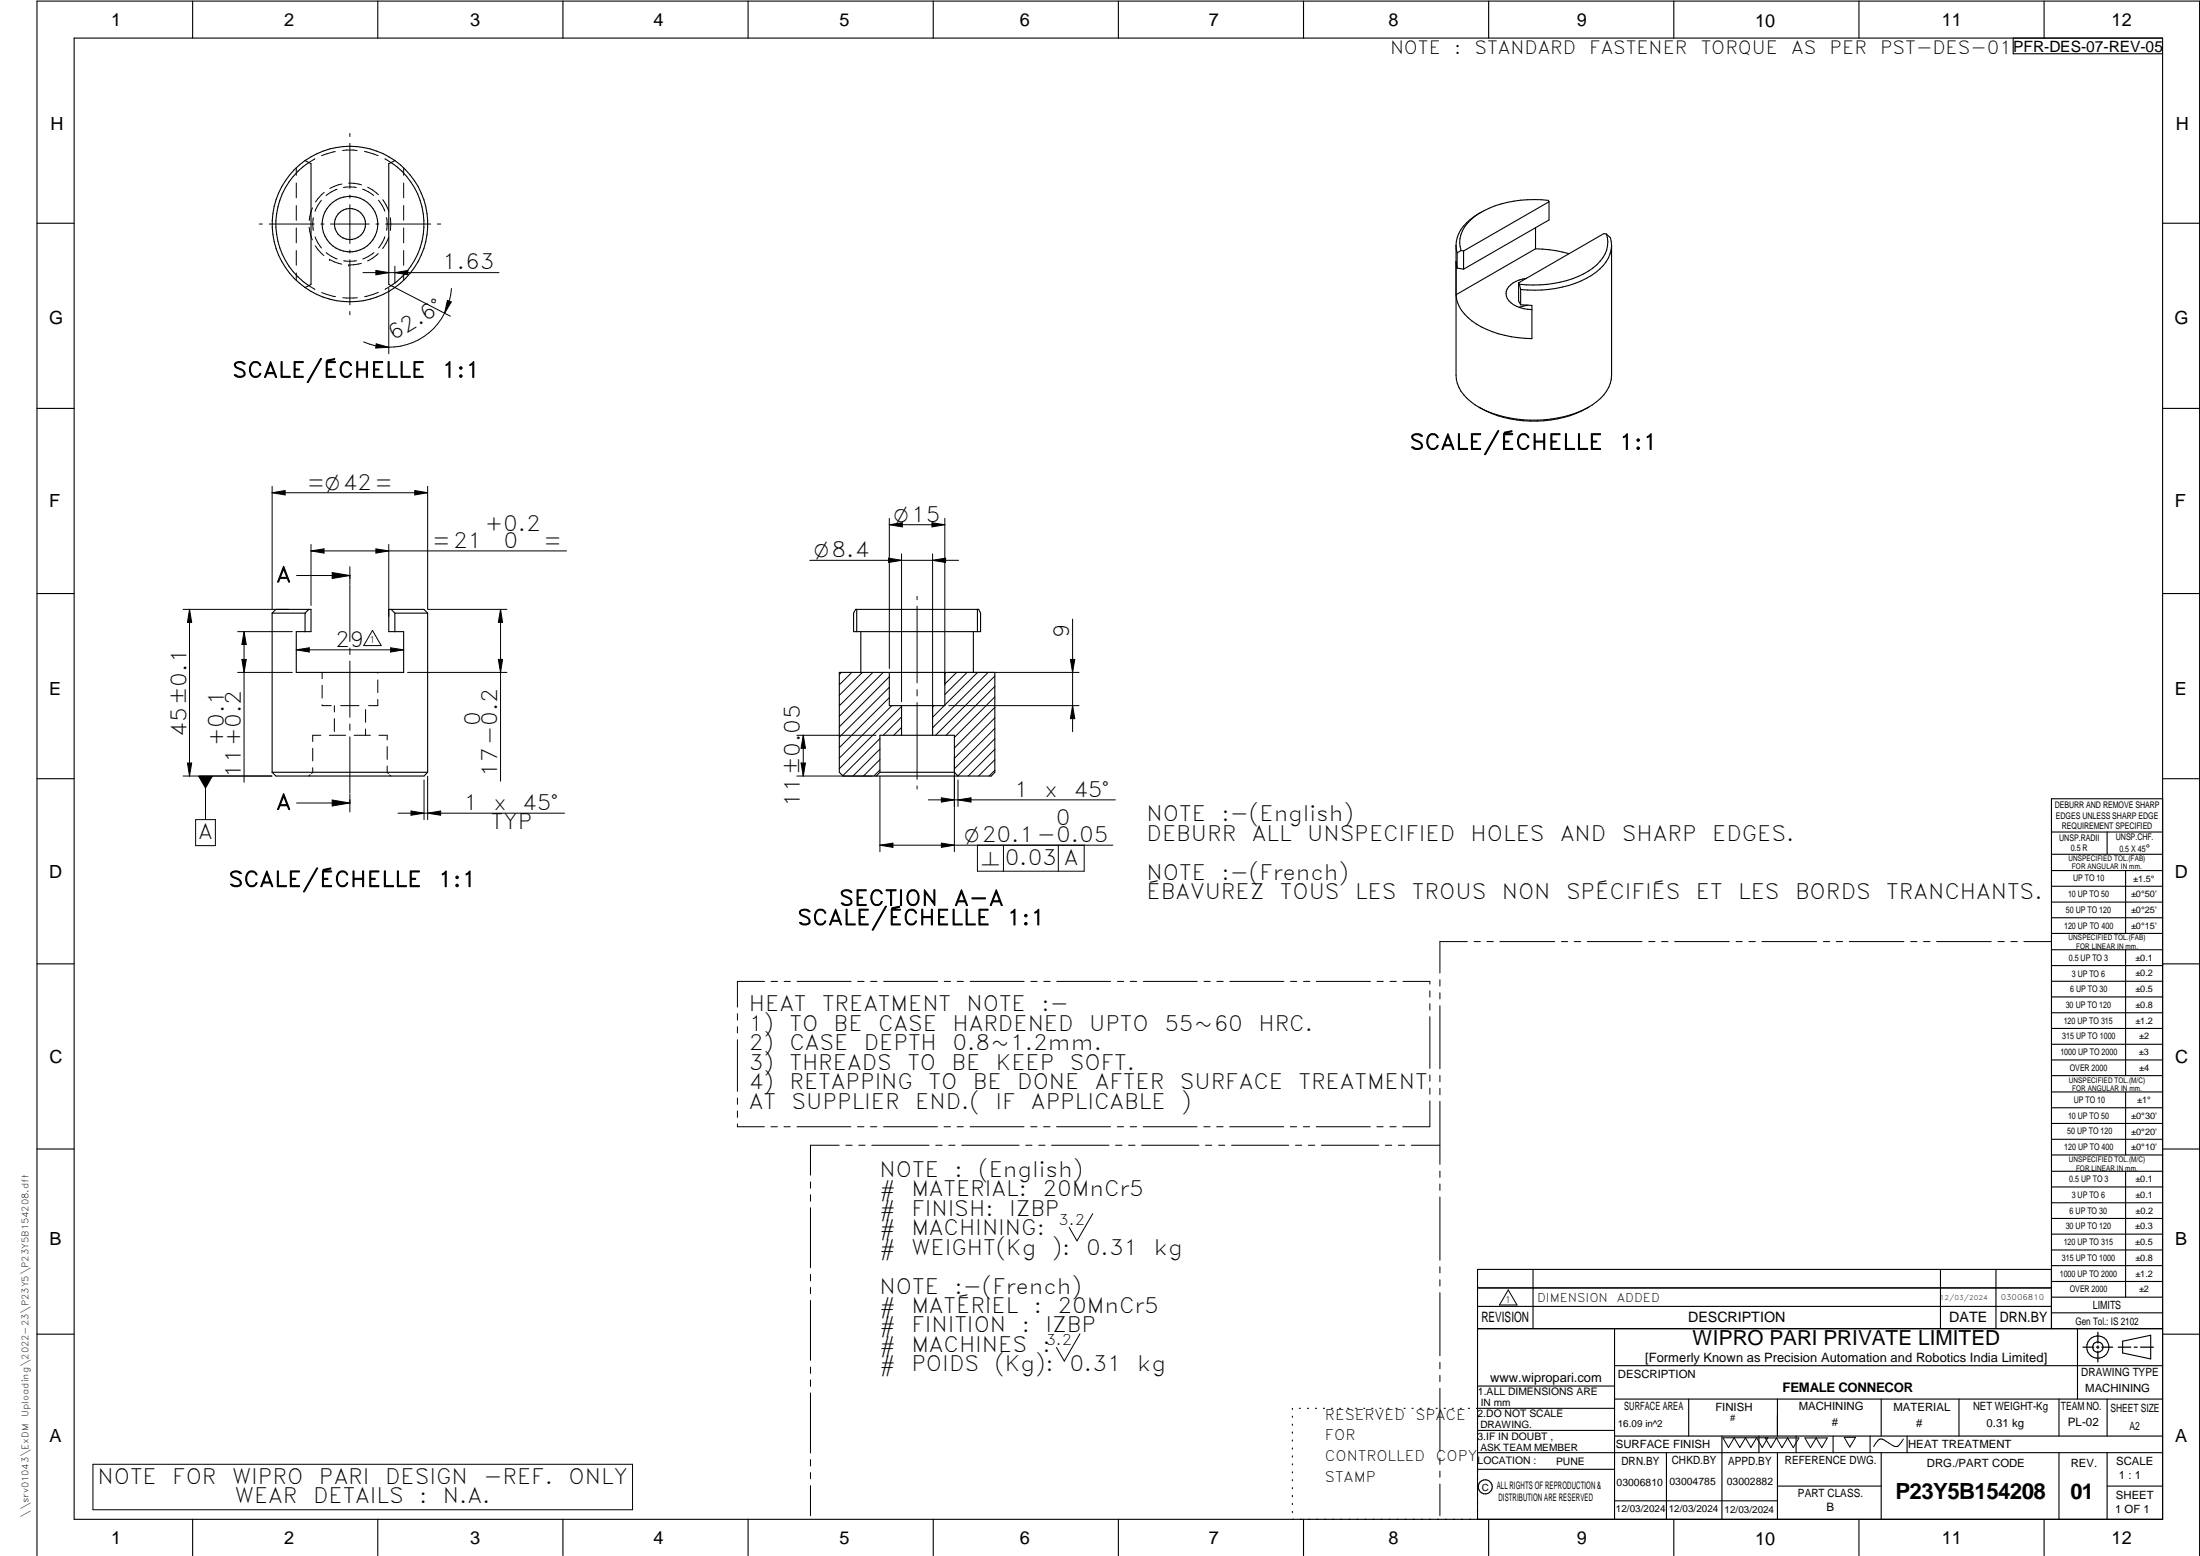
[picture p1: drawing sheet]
<svg xmlns="http://www.w3.org/2000/svg" width="594mm" height="420mm" viewBox="0 0 594 420" stroke-linecap="round" stroke-linejoin="round" font-family="sans-serif">
<g fill="none" stroke="#000" stroke-width=".3">
<path d="M20 10.3h564v400h-564zM52 .3v10M102 .3v10M152 .3v10M202 .3v10M252 .3v10M302 .3v10M352 .3v10M402 .3v10M452 .3v10M502 .3v10M543.6 10.3v4.2h40.4"/>
<path d="M552 .3v10M82.4 43.3l1 .6M82.4 43.3a21 21 0 0 0 0 34.3M83.4 43.9l.6 .3v32.6l-.6 .3M83.4 43.9a19.9 19.9 0 0 0 0 33.2M105.6 43.9l-.6 .3v32.6l.6 .3M105.6 43.9a20 20 0 0 1 0 33.2M106.6 43.3a21 21 0 0 0-24.2 0M106.6 43.3a21 21 0 0 1 0 34.3M106.6 43.3l-1 .6M400 57.3a12 12 0 0 0-6.7 7.9l-.1 1M418.3 54.5l-.2-.4a29.2 29.2 0 0 0-19.9 4.4 8.4 8.4 0 0 0-3.7 9.1"/>
<path d="M418.3 54.5l-23.1 13.3M418.3 54.5v4.9l-23.1 13.3M10 60.3h10M83.4 77.1l-1 .5M105.6 77.1l1 .5M106.6 77.6a21 21 0 0 1-24.2 0M393.2 66.3v35a9.9 9.9 0 0 0 5.1 8 32.7 32.7 0 0 0 29 1.5 12.5 12.5 0 0 0 7.8-8.4l.1-36.1M393.2 70.6l.3 1.8M393.2 66.2l.3 2.1M393.5 72.4l1.7 .3M393.5 68.3v4.1M394.5 67.6l.7 .2"/>
<path d="M394.5 67.6l-1 .7M395.2 67.8v4.9M410.1 76.4l.2 .4M410.1 76.4v4.9l.5 1M410.3 76.8l.3 1.4M410.6 78.2v4.1M412.2 75.1a6.1 6.1 0 0 0-5.5 3.6 3.7 3.7 0 0 0 2.8 4 10.7 10.7 0 0 0 4.2 .9M414.6 67.2l5.6 .5 3.5 .8M414.6 61.5v5.7M414.6 67.2l-21.4 12.4a10.2 10.2 0 0 0 5.5 7.9 28.7 28.7 0 0 0 15 3.9v-8.9l-3.1-.2M433.8 63.2a7.6 7.6 0 0 1-2.6 8.3 26.9 26.9 0 0 1-19 5.4l-1.9-.1M433.8 63.2l1.1 1a8.7 8.7 0 0 1-4 9.4 30.2 30.2 0 0 1-20.3 4.6"/>
<path d="M433.8 63.2l-.7-.1-23 13.3M584 60.3h10M412.6 82.4l-2.4 .6M10 110.3h10M429 109.9a31.1 31.1 0 0 1-29.7 0M584 110.3h10M10 160.3h10M73.5 165.6v42.9M73.5 165.6h8.9M73.5 165.6l1-1.1h9.5v6.1h-4v11h29v-11h-4v-6.1h9.5l1 1.1M82.4 165.6v5M83.4 164.5l-1 1.1"/>
<path d="M105.6 164.5l1 1.1M106.6 165.6h8.9M106.6 165.6v5M115.5 165.6v42.9M231 164.5h33.3l.5 1.1v5h-34.3v-5zM231.3 164.5v6.1M232.4 170.6v11M262.8 170.6v11M263.9 164.5v6.1M584 160.3h10M226.6 181.6h42v26.9l-.9 1h-40l-1.1-1zM243.5 190.5v8"/>
<path d="M251.8 190.5v8M255.1 181.6v8.9h-14.9v-8.9M10 210.3h10M73.5 208.5h42M73.5 208.5l1 1h40l1-1M237.6 208.5h20.1M237.6 208.5l-1 1M257.7 208.5v-10h-20.1v10M257.7 208.5l1 1M584 215.7h-30v143.1M584 210.3h10M554 224.7h30"/>
<path d="M554 230.7h30M554 235.1h30M554 239.3h30M569 224.7v6M574 235.1v17M554 243.6h30M554 247.8h30M554 252.1h30M554 256.5h30M574 256.5v33.9M10 260.3h10M554 260.7h30"/>
<path d="M554 265h30M554 269.2h30M554 273.5h30M554 277.7h30M584 260.3h10M554 282h30M554 286.2h30M554 290.4h30M554 294.9h30M554 299.1h30M574 294.9v17M10 310.3h10"/>
<path d="M554 303.4h30M554 307.6h30M554 311.9h30M554 316.3h30M574 316.3v34M584 310.3h10M554 320.5h30M554 324.8h30M554 329h30M554 333.2h30M554 337.5h30M399 358.8h185"/>
<path d="M399 352.8h155M399 347.8h155M414 342.8v16M436 358.8v51.5M524 342.8v16M539 342.8v16M554 341.8h30M554 346h30M554 350.3h30M554 354.5h30M554 342.8h-155v67.5M561 358.8v19"/>
<path d="M10 360.3h10M399 374.3h37M436 368.8h148M436 377.8h148M456 377.8v10M480 377.8v10M508 377.8v10M529 377.8v10M556 377.8v10M569 377.8v10M573.2 362.2l7.6-1.6v6.3l-7.6-1.6zM584 360.3h10"/>
<path d="M349 380.3v.3M349 382.4v.3M349 384.6v.3M349 386.7v.3M349 388.8v.3M349 391v.3M349 393.1v.3M349 395.3v.3M349 397.4v.3M349 399.5v.3M350.9 380.3h.2M353.1 380.3h.2"/>
<path d="M355.2 380.3h.3M357.4 380.3h.3M359.6 380.3h.3M361.7 380.3h.3M363.9 380.3h.3M366.1 380.3h.3M368.3 380.3h.2M370.4 380.3h.3M372.6 380.3h.3M374.8 380.3h.3M376.9 380.3h.4M379.1 380.3h.3"/>
<path d="M381.3 380.3h.3M383.4 380.3h.4M385.6 380.3h.3M387.8 380.3h.3M390 380.3h.3M392.2 380.3h.3M394.3 380.3h.3M396.5 380.3h.3M398.7 380.3h37.3M399 386.2h37M399 396.7h37M436 387.8h148"/>
<path d="M450 392.3v18M465 387.8v22.5M475 387.8v4.5M480 392.3v18M485 387.8v4.5M495 387.8v4.5M505 387.8v4.5M508 392.3v18M515 387.8v4.5M556 392.3v18M569 392.3v18M584 392.3h-185"/>
<path d="M52 410.3v9.7M102 410.3v9.7M152 410.3v9.7M202 410.3v9.7M252 410.3v9.7M302 410.3v9.7M349 401.7v.3M349 403.8v.4M349 406v.3M349 408.1v.3M352 410.3v9.7M402 410.3v9.7"/>
<path d="M436 405.3h44M452 410.3v9.7M480 401.3h28M502 410.3v9.7M552 410.3v9.7M569 401.3h15M10 420v-419.7h584v419.7"/>
<circle cx="94.5" cy="60.5" r="7.5"/>
<circle cx="94.5" cy="60.5" r="4.2"/>
<circle cx="566.5" cy="363.8" r="2.99"/>
<circle cx="566.5" cy="363.7" r="1.41"/>
<circle cx="401.1" cy="401.5" r="1.9"/>
</g>
<path d="M566.5 359.7v3M562.5 363.8h2.9M566.1 363.8h.7M566.5 363.4v.7M566.5 364.9v2.8M567.6 363.8h2.9M572 363.8h3.4M576.3 363.8h.8M578 363.8h3.5" fill="none" stroke="#000" stroke-width=".34"/>
<g fill="none" stroke="#000" stroke-width=".27">
<path d="M94.5 36v.9M94.5 38.7v12.2M80 45.3v2M80 49.4v4M80 55.5v4M84.4 56.1l-.9 3.4M84.6 58.8l-.2 1.7 .2 1.7M85 42.9l-1.6 1M86.8 54.1l-1 1.4-.7 1.6M87.5 51.9l-2.3 2.6M90.5 40.9l-3.7 1.1M91 51.1l-1.5 .7-1.5 1"/>
<path d="M92.3 49.7l-3.2 1.2M94.1 49.4l1.4 .1 2.1 .4M94.5 55.2v10.5M94.5 52.7v.8M96.2 50.6l-1.7-.1-1.8 .1M96.4 40.6h-3.9M97.9 51.1l1.6 .7 1.4 1M98.4 40.9l3.7 1.1M99.3 50.5l2.9 2.1M102.2 54.1l1 1.4 .7 1.5M103.4 53.9l1.6 3.2M103.9 42.9l1.7 1"/>
<path d="M104.4 58.8l.2 1.7-.2 1.7M105.4 58.8v3.4M109 45.3v2M109 49.4v4M109 55.5v4M70 60.5h.9M72.7 60.5h12.2M80 61.6v4M80 67.6v4M80 73.7v2M83.4 77.1l1.6 1M83.5 61.3l.8 3.5"/>
<path d="M85.1 64l.7 1.5 1 1.5M85.1 66.4l2.4 2.6M86.6 60.5h.9M86.9 79l3.7 1.1M88.1 68.2l1.4 1 1.6 .7M89 70.1l1.2 .6 2.1 .6M89 70.1h.1M89.2 60.5h10.5M94.1 71.5h.1M94.5 67.5v.8M94.5 70.1v12.2M96.3 70.4l-1.8 .2-1.7-.2"/>
<path d="M97.6 71.1l-3.5 .4M98 73.6h36.7M101 68.2l-1.5 1-1.5 .7M101.5 60.5h.8M101.5 73l3.5 .6-3.5 .6zM102.1 68.5l-1.5 1.2-1.3 .7M102.1 79l-3.6 1.1M103.9 63.9l-.7 1.6-1 1.4M104.1 60.5h12.2M105 64l-.8 1.7-.9 1.4M105 77.9v17.6M105.6 77.1l-1.6 1"/>
<path d="M106.5 77.6l15.1 7.8M106.6 73.6l3.5-.6v1.2zM106.6 71.9v4.7M109 61.6v4M109 67.6v4M109 73.7v2M118.1 60.5h.9M121.9 77.9a16.9 16.9 0 0 1-1.8 6.7M94.5 84.1v.9M96.5 80.4h-3.9M101.6 92.8l3.4 1-3.5 .2zM120.1 84.6a16.9 16.9 0 0 1-21.9 7.7"/>
<path d="M120.8 81.1l1.1 .4-1.8 3.1zM73.5 133.1l3.5-.6v1.1zM73.5 133.1h42M73.5 131.3v33.2M112 132.5l3.5 .6-3.5 .5zM115.5 131.3v33.2M240.2 140v40.5M255.1 140v45M80.1 155.4h14.4M84 148.8l3.5-.6v1.2zM84 147v16.5M84 148.8h69"/>
<path d="M89.7 154.6l4.8 .8-4.8 .8zM94.5 153v4.8M94.5 158v15.2M101.5 148.2l3.5 .6-3.5 .6zM105 147v19.5M218.6 151.3h40.3M239.9 150.7l3.6 .6-3.6 .6zM240.2 141.7l3.5-.6v1.2zM240.2 141.7h14.9M243.5 149.6v39.9M251.7 141.1l3.4 .6-3.4 .6zM251.8 151.3l3.5-.6v1.2z"/>
<path d="M251.8 149.6v43.9M49.4 164.5h28.5M51.2 164.5v45M51.2 164.5l.6 3.6h-1.2zM64.2 170.6h14.7M65.3 178.1h1.2l-.6 3.5zM65.9 170.6v40.6M65.9 170.6l.6 3.4h-1.2zM80 175.5l3.5-.6v1.2zM80 175.5h29M94.5 175v1.7M94.5 178.5v15.2"/>
<path d="M100.6 170.2l2.3 4.1h-4.7zM105.5 174.9l3.5 .6-3.5 .6zM115.6 164.5h21.3M134.6 178.1h1.1l-.5 3.5zM135.2 164.5l.5 3.6h-1.1zM135.2 164.5v46.4M247.6 161v.9M247.6 163.7v20.7M289 178.1h1.2l-.6 3.5zM289.6 167.2v30.4M64.2 181.6h14.7M86.6 198.5h-2.2v1.7"/>
<path d="M87 190.3v.2h2.4M87 181.6v1.7M87 185v3.5M88.9 198.5h4.4M90.3 190.5v1.7M90.3 194.1v3.4M92 190.5h4.9M94.5 195.5v1.7M94.5 199v15.2M95.6 198.5h4.4M98.7 191.6v3.4M98.7 196.8v1.7"/>
<path d="M102 188.8v1.7h-2.5M102 181.6v.2M102 183.6v3.4M102.3 198.5h2.3v1.3M110.1 181.6h26.8M215.2 198.5h21.4M216.9 198.5v11M216.9 198.5l.6 3.6h-1.2zM227.2 181.6l-.6 .5M230 181.6l-3.4 3.3M232.9 181.6l-6.3 6.1M235.7 181.6l-9.1 9"/>
<path d="M237.6 199.4l-10 10.1M238.5 181.6l-11.9 11.8M240.2 182.8l-13.6 13.5M240.2 185.6l-13.6 13.5M240.2 188.4l-13.6 13.5M240.8 190.5l-14.2 14.2M243.5 190.8l-16.9 16.8M243.5 193.6l-5 4.9M243.5 196.4l-2.2 2.1M247.6 186.2v1.7M247.6 189.7v20.7M252.1 190.5l-.3 .3"/>
<path d="M255 190.5l-3.2 3.2M255.5 181.6l-.4 .3M256.2 190.5h35.2M256.2 181.6h35.2M258.3 181.6l-3.2 3.1M261.1 181.6l-6 5.9M264 181.6l-8.9 8.8M266.8 181.6l-15 14.9M268.6 188.2l-10.9 10.9M268.6 191l-10.9 11M268.6 193.8l-10.9 11M268.6 196.7l-10.9 10.9"/>
<path d="M268.6 185.3l-13.1 13.2M268.6 199.5l-10 10M268.6 182.5l-16 16M289.6 190.5l.6 3.6h-1.2zM49.4 209.5h24M50.6 206h1.2l-.6 3.5zM55.5 209.5v11.8M80.1 216.8h14.4M83.8 209.2l-.4 .3M84.4 202.1v3.4M84.4 207.3v1.2l-.2 .4M89.7 216l4.8 .8-4.8 .8z"/>
<path d="M94.5 214.4v4.8M104.6 201.6v3.5M104.6 206.8v1.7l.3 .4M105.2 209.3l.3 .2M107.5 219.6h44.9M111 219l3.5 .6-3.5 .5zM114.5 210.6v10.7M115.5 219.6l3.5-.6v1.1zM115.5 209.6v11.7M215.2 209.5h20.3M216.3 206h1.2l-.6 3.5zM237.6 207.9l-1.6 1.6"/>
<path d="M237.6 202.3l-7.3 7.2M237.6 205.1l-4.4 4.4M237.6 209.6v20.4M247.6 212.2v.9M250.7 216h50.5M254.2 215.4l3.5 .6-3.5 .6zM257.7 204.6v25.4M258.7 210.6v7.2M258.7 216l3.5-.6v1.2zM268.6 208l-1.5 1.5M268.6 205.1l-4.4 4.4M268.6 202.3l-7.2 7.2"/>
<path d="M52.8 221.3h5.4v7h-5.4zM237.6 228.2l3.5-.5v1.1zM237.6 228.2h62.9M254.2 227.7l3.5 .5-3.5 .6zM263.9 228.2v7h28.9v-7M271 228.2v7M285.8 228.2v7M396.2 254.3h-7.4v8.5M398.1 254.3h1.6M401.5 254.3h1.8M405 254.3h14.8M421.6 254.3h1.7"/>
<path d="M425.1 254.3h1.7M428.6 254.3h14.8M445.2 254.3h1.7M448.7 254.3h1.7M452.2 254.3h14.8M468.8 254.3h1.7M472.3 254.3h1.7M475.8 254.3h14.8M492.4 254.3h1.7M495.8 254.3h1.8M499.4 254.3h14.7M516 254.3h1.6"/>
<path d="M519.4 254.3h1.8M522.9 254.3h14.8M539.5 254.3h1.7M543 254.3h1.7M546.5 254.3h7.4M199.1 273.7v1.8M199.1 277.2v1.7M206.5 265h-7.4v6.9M208.2 265h1.8M211.7 265h1.7M215.3 265h14.5M231.6 265h1.7"/>
<path d="M235.1 265h1.7M238.6 265h14.6M255 265h1.7M258.5 265h1.7M262 265h14.6M278.4 265h1.7M281.8 265h1.8M285.4 265h14.5M301.7 265h1.7M305.2 265h1.8M308.7 265h14.6M325.1 265h1.7"/>
<path d="M328.6 265h1.7M332.1 265h14.6M348.5 265h1.7M352 265h1.7M355.5 265h14.6M371.8 265h1.7M375.4 265h1.7M378.8 265h7.3v.7M386.1 267.5v1.7M386.1 271v1.8M386.1 274.5v14M388.8 264.5v1.8"/>
<path d="M388.8 268.1v1.6M388.8 271.6v17M199.1 280.8v13.9M199.1 296.5v1.7M199.1 300v1.7M386.1 297.3v6.9h-7.3M386.1 290.3v1.7M386.1 293.8v1.7M388.8 290.4v1.7M388.8 293.9v1.7M388.8 297.4v17M199.1 303.5v.7h7.3"/>
<path d="M208.2 304.2h1.7M211.7 304.2h1.7M215.2 304.2h14.6M218.9 319.2v1.6M226.6 309.2h-7.7v8.1M228.4 309.2h1.7M231.6 304.2h1.7M231.9 309.2h1.7M235.1 304.2h1.7M235.4 309.2h15.5M238.6 304.2h14.5M252.7 309.2h1.7"/>
<path d="M254.9 304.2h1.8M256.2 309.2h1.7M258.4 304.2h1.7M259.7 309.2h15.5M262 304.2h14.5M277 309.2h1.7M278.3 304.2h1.7M280.5 309.2h1.7M281.8 304.2h1.7M284 309.2h15.5M285.3 304.2h14.6M301.2 309.2h1.8"/>
<path d="M301.7 304.2h1.7M304.8 309.2h1.7M305.2 304.2h1.7M308.3 309.2h15.5M308.7 304.2h14.6M325.1 304.2h1.7M325.5 309.2h1.7M328.5 304.2h1.8M329.1 309.2h1.6M332.1 304.2h14.6M332.6 309.2h15.4M348.4 304.2h1.7"/>
<path d="M349.8 309.2h1.7M352 304.2h1.6M353.3 309.2h1.7M355.4 304.2h14.6M356.8 309.2h15.5M371.8 304.2h1.7M374.1 309.2h1.7M375.3 304.2h1.7M377.6 309.2h1.7M381.1 309.2h7.7M388.8 316.2v1.7M388.8 319.7v1.7"/>
<path d="M218.9 322.6v1.8M218.9 326.1v16.2M295.1 327.7l-4.3 7.4-2.1-3.7M388.8 323.2v17.1M218.9 344.1v1.8M218.9 347.6v1.7M218.9 351.2v16.1M388.8 342.1v1.6M388.8 345.6v1.7M388.8 349v17.1M407.3 348.3l2.4 4.1h-4.8zM218.9 369.1v1.7"/>
<path d="M218.9 372.6v1.8M218.9 376.1v16.2M291.6 360.2l-4.2 7.3-2.1-3.6M388.8 367.9v1.7M388.8 371.4v1.7M388.8 374.9v17M25.1 395.4h145.7v12.3h-145.7zM218.9 394.1v1.8M218.9 397.6v1.7M388.8 393.7v1.7M388.8 397.2v1.7M465.2 388.2h12.2l-1.5 2.7-1.6-2.7-1.5 2.7-1.5-2.7-1.5 2.7-1.5-2.7-1.5 2.7z"/>
<path d="M476.7 388.3h9.1l-1.6 2.6-1.5-2.6-1.5 2.6-1.5-2.6-1.5 2.6zM487.4 388.3h6l-1.5 2.6-1.5-2.6-1.5 2.6zM498 388.1h3.1l-1.6 2.6zM514 388.6l-1.1 1.5a1.2 1.2 0 0 1-1.8 .3l-1.8-1.2a1.55 1.55 0 0 0-1.6-.6 1.55 1.55 0 0 0-1.2 1.1l-.5 .9M218.9 401.2v8.1M388.8 400.7v8.6"/>
</g>
<g fill="#000">
<path d="M101.5 73l3.5 .6-3.5 .6zM106.6 73.6l3.5-.6v1.2zM101.6 92.8l3.4 1-3.5 .2zM120.8 81.1l1.1 .4-1.8 3.1zM73.5 133.1l3.5-.6v1.1zM112 132.5l3.5 .6-3.5 .5zM84 148.8l3.5-.6v1.2zM89.7 154.6l4.8 .8-4.8 .8zM101.5 148.2l3.5 .6-3.5 .6zM239.9 150.7l3.6 .6-3.6 .6zM240.2 141.7l3.5-.6v1.2zM251.7 141.1l3.4 .6-3.4 .6z"/>
<path d="M251.8 151.3l3.5-.6v1.2zM51.2 164.5l.6 3.6h-1.2zM65.3 178.1h1.2l-.6 3.5zM65.9 170.6l.6 3.4h-1.2zM80 175.5l3.5-.6v1.2zM105.5 174.9l3.5 .6-3.5 .6zM135.2 164.5l.5 3.6h-1.1zM134.6 178.1h1.1l-.5 3.5zM289 178.1h1.2l-.6 3.5zM289.6 190.5l.6 3.6h-1.2zM50.6 206h1.2l-.6 3.5zM53.5 209.5h4l-2 3.6z"/>
<path d="M89.7 216l4.8 .8-4.8 .8zM216.9 198.5l.6 3.6h-1.2zM216.3 206h1.2l-.6 3.5zM254.2 215.4l3.5 .6-3.5 .6zM258.7 216l3.5-.6v1.2zM111 219l3.5 .6-3.5 .5zM115.5 219.6l3.5-.6v1.1zM237.6 228.2l3.5-.5v1.1zM254.2 227.7l3.5 .5-3.5 .6z"/>
</g>
<text font-size="6" x="511.8" y="404.8">P23Y5B154208</text>
<text font-size="5.9" x="559.1" y="404.7">01</text>
<g font-size="5.7">
<text x="119.4" y="72.7">1.63</text>
<text x="106.2" y="92.1" transform="rotate(-31 106.2 92.1)">62.6°</text>
<text x="62.7" y="101.9">SCALE/ÉCHELLE</text>
<text x="119.3" y="101.9">1:1</text>
<text x="380.7" y="121.4">SCALE/ÉCHELLE</text>
<text x="437.2" y="121.4">1:1</text>
<text x="82.9" y="132.2">=O42=</text>
<text x="130.9" y="143.3">+0.2</text>
<text x="116.7" y="147.9">=21</text>
<text x="135.9" y="147.9">0</text>
<text x="146.8" y="147.9">=</text>
<text x="74.6" y="157.2">A</text>
<text x="288.7" y="172.3" transform="rotate(-90 288.7 172.3)">9</text>
<text x="90.5" y="174.6">29</text>
<text x="129.7" y="196" transform="rotate(-90 129.7 196)">0</text>
<text x="50.3" y="198.9" transform="rotate(-90 50.3 198.9)">45±0.1</text>
<text x="60.5" y="201.4" transform="rotate(-90 60.5 201.4)">+0.1</text>
<text x="134.3" y="209.7" transform="rotate(-90 134.3 209.7)">17-0.2</text>
<text x="65" y="210" transform="rotate(-90 65 210)">11+0.2</text>
<text x="273.9" y="215.1">1</text>
<text x="282.1" y="215.1">x</text>
<text x="289.8" y="215.1">45°</text>
<text x="74.6" y="218.6">A</text>
<text x="125.1" y="218.7">1</text>
<text x="133.3" y="218.7">x</text>
<text x="141" y="218.7">45°</text>
<text x="216" y="217.9" transform="rotate(-90 216 217.9)">11±0.05</text>
<text x="309.6" y="221.7">NOTE</text>
<text x="329.8" y="221.7">:-(English)</text>
<text x="53.5" y="226.6">A</text>
<text x="132.6" y="223.9">TYP</text>
<text x="285.2" y="222.8">0</text>
<text x="309.6" y="227">DEBURR</text>
<text x="338.1" y="227">ALL</text>
<text x="353" y="227">UNSPECIFIED</text>
<text x="397.1" y="227">HOLES</text>
<text x="421.3" y="227">AND</text>
<text x="437.9" y="227">SHARP</text>
<text x="462.3" y="227">EDGES.</text>
<text x="271.3" y="233.5">0.03 A</text>
<text x="61.7" y="239.4">SCALE/ÉCHELLE</text>
<text x="118.3" y="239.4">1:1</text>
<text x="309.6" y="237.5">NOTE</text>
<text x="329.8" y="237.5">:-(French)</text>
<text x="226.6" y="244.5">SECTION</text>
<text x="257.6" y="244.5">A-A</text>
<text x="309.6" y="242.7">ÉBAVUREZ</text>
<text x="345.6" y="242.7">TOUS</text>
<text x="365.9" y="242.7">LES</text>
<text x="381.2" y="242.7">TROUS</text>
<text x="405.5" y="242.7">NON</text>
<text x="422.9" y="242.7">SPÉCIFIÉS</text>
<text x="458" y="242.7">ET</text>
<text x="469.4" y="242.7">LES</text>
<text x="484.7" y="242.7">BORDS</text>
<text x="509.3" y="242.7">TRANCHANTS.</text>
<text x="215.3" y="249.8">SCALE/ÉCHELLE</text>
<text x="271.8" y="249.8">1:1</text>
<text x="202.2" y="273.1">HEAT</text>
<text x="222" y="273.1">TREATMENT</text>
<text x="261" y="273.1">NOTE</text>
<text x="281.2" y="273.1">:-</text>
<text x="202.2" y="278.3">1)</text>
<text x="213.2" y="278.3">TO</text>
<text x="225.1" y="278.3">BE</text>
<text x="237.1" y="278.3">CASE</text>
<text x="257.2" y="278.3">HARDENED</text>
<text x="294.1" y="278.3">UPTO</text>
<text x="314.4" y="278.3">55~60</text>
<text x="339.8" y="278.3">HRC.</text>
<text x="202.2" y="283.6">2)</text>
<text x="213.2" y="283.6">CASE</text>
<text x="233.2" y="283.6">DEPTH</text>
<text x="257.2" y="283.6">0.8~1.2mm.</text>
<text x="202.2" y="288.8">3)</text>
<text x="213.2" y="288.8">THREADS</text>
<text x="245" y="288.8">TO</text>
<text x="257" y="288.8">BE</text>
<text x="268.9" y="288.8">KEEP</text>
<text x="288.9" y="288.8">SOFT.</text>
<text x="202.2" y="294.1">4)</text>
<text x="202.2" y="299.3">AT</text>
<text x="213.2" y="294.1">RETAPPING</text>
<text x="213.7" y="299.3">SUPPLIER</text>
<text x="247.1" y="299.3">END.(</text>
<text x="250.8" y="294.1">TO</text>
<text x="262.7" y="294.1">BE</text>
<text x="268.8" y="299.3">IF</text>
<text x="274.7" y="294.1">DONE</text>
<text x="278.4" y="299.3">APPLICABLE</text>
<text x="295.7" y="294.1">AFTER</text>
<text x="318.6" y="294.1">SURFACE</text>
<text x="318.9" y="299.3">)</text>
<text x="350.6" y="294.1">TREATMENT</text>
<text x="237.5" y="317.8">NOTE</text>
<text x="257.7" y="317.8">:</text>
<text x="264.1" y="317.8">(English)</text>
<text x="237.5" y="323">#</text>
<text x="246.1" y="323">MATERIAL:</text>
<text x="281.5" y="323">20MnCr5</text>
<text x="237.5" y="328.3">#</text>
<text x="246.1" y="328.3">FINISH:</text>
<text x="272.5" y="328.3">IZBP</text>
<text x="237.5" y="333.5">#</text>
<text x="246.1" y="333.5">MACHINING:</text>
<text x="237.5" y="338.8">#</text>
<text x="246.1" y="338.8">WEIGHT(Kg</text>
<text x="284" y="338.8">):</text>
<text x="293.3" y="338.8">0.31</text>
<text x="311.6" y="338.8">kg</text>
<text x="237.5" y="349.3">NOTE</text>
<text x="257.7" y="349.3">:-(French)</text>
<text x="237.5" y="354.5">#</text>
<text x="237.5" y="359.8">#</text>
<text x="246.1" y="359.8">FINITION</text>
<text x="246.1" y="354.5">MATÉRIEL</text>
<text x="275.9" y="359.8">:</text>
<text x="279.2" y="354.5">:</text>
<text x="282.3" y="359.8">IZBP</text>
<text x="285.6" y="354.5">20MnCr5</text>
<text x="237.5" y="365">#</text>
<text x="246.1" y="365">MACHINES</text>
<text x="281.5" y="365">:</text>
<text x="237.5" y="370.3">#</text>
<text x="246.1" y="370.3">POIDS</text>
<text x="268.5" y="370.3">(Kg):</text>
<text x="288.8" y="370.3">0.31</text>
<text x="307.1" y="370.3">kg</text>
<text x="26.3" y="400.6">NOTE</text>
<text x="46.5" y="400.6">FOR</text>
<text x="62.7" y="400.6">WIPRO</text>
<text x="86.1" y="400.6">PARI</text>
<text x="104" y="400.6">DESIGN</text>
<text x="130.5" y="400.6">-REF.</text>
<text x="153.5" y="400.6">ONLY</text>
<text x="63.4" y="405.9">WEAR</text>
<text x="84.5" y="405.9">DETAILS</text>
<text x="113.2" y="405.9">:</text>
<text x="119.6" y="405.9">N.A.</text>
</g>
<text font-size="5.6" x="457" y="363.2">WIPRO PARI PRIVATE LIMITED</text>
<g font-size="5.4">
<text x="241.4" y="140.8">O15</text>
<text x="219.9" y="150.4">O8.4</text>
<text x="260.5" y="227.4">O20.1-0.05</text>
<text x="265" y="233.5">n</text>
</g>
<g font-size="4.9">
<text x="30" y="6.9">1</text>
<text x="76.7" y="6.9">2</text>
<text x="127" y="6.9">3</text>
<text x="176.5" y="6.9">4</text>
<text x="226.7" y="6.9">5</text>
<text x="275.4" y="6.9">6</text>
<text x="326.4" y="6.9">7</text>
<text x="375" y="6.9">8</text>
<text x="425.8" y="6.9">9</text>
<text x="473.9" y="7.3">10</text>
<text x="524.3" y="6.9">11</text>
<text x="570.2" y="6.9">12</text>
<text x="375.4" y="14.5">NOTE</text>
<text x="392.7" y="14.5">:</text>
<text x="398.2" y="14.5">STANDARD</text>
<text x="429.2" y="14.5">FASTENER</text>
<text x="459.2" y="14.5">TORQUE</text>
<text x="483.7" y="14.5">AS</text>
<text x="494.1" y="14.5">PER</text>
<text x="507.7" y="14.5">PST-DES-01</text>
<text x="13.6" y="35.1">H</text>
<text x="587.6" y="35.1">H</text>
<text x="13.2" y="87.5">G</text>
<text x="587.2" y="87.5">G</text>
<text x="13.2" y="137">F</text>
<text x="587.2" y="137">F</text>
<text x="13.2" y="187.6">E</text>
<text x="587.2" y="187.6">E</text>
<text x="13.2" y="237">D</text>
<text x="587.2" y="237">D</text>
<text x="13.4" y="287.1">C</text>
<text x="587.4" y="287.1">C</text>
<text x="13.4" y="336.2">B</text>
<text x="587.4" y="336.2">B</text>
<text x="13.4" y="389.3">A</text>
<text x="587.4" y="389.3">A</text>
<text x="30" y="416.9">1</text>
<text x="76.7" y="416.9">2</text>
<text x="127" y="416.9">3</text>
<text x="176.5" y="416.9">4</text>
<text x="226.7" y="416.9">5</text>
<text x="275.4" y="416.9">6</text>
<text x="326.4" y="416.9">7</text>
<text x="375" y="416.9">8</text>
<text x="425.8" y="416.9">9</text>
<text x="473.9" y="417.3">10</text>
<text x="524.3" y="416.9">11</text>
<text x="570.2" y="416.9">12</text>
</g>
<text font-size="4.2" x="543.6" y="14">PFR-DES-07-REV-05</text>
<g font-size="4">
<text x="285.9" y="330.8">3.2</text>
<text x="282.4" y="363.3">3.2</text>
</g>
<g font-size="3.9">
<text x="400" y="357.1">REVISION</text>
<text x="455.9" y="357.1">DESCRIPTION</text>
<text x="526.4" y="357.1">DATE</text>
<text x="540" y="357.1">DRN.BY</text>
<text x="357.8" y="383.3">RESERVED</text>
<text x="382.3" y="383.3">SPACE</text>
<text x="357.8" y="388.9">FOR</text>
<text x="357.8" y="394.5">CONTROLLED</text>
<text x="387.8" y="394.5">COPY</text>
<text x="357.8" y="400">STAMP</text>
</g>
<text font-size="3.6" x="481.4" y="375.8">FEMALE CONNECOR</text>
<g font-size="3.5">
<text x="444.3" y="367.7">[Formerly Known as Precision Automation and Robotics India Limited]</text>
<text x="402.4" y="373.3">www.wipropari.com</text>
</g>
<g font-size="3.3">
<text x="415.1" y="351.5">DIMENSION</text>
<text x="436.6" y="351.5">ADDED</text>
</g>
<g font-size="3.1">
<text x="565.1" y="353.5">LIMITS</text>
<text x="562" y="371.7">DRAWING TYPE</text>
<text x="436.9" y="372.1">DESCRIPTION</text>
<text x="563.1" y="375.9">MACHINING</text>
<text x="438.6" y="380.8">SURFACE AREA</text>
<text x="463.2" y="380.9">FINISH</text>
<text x="485.7" y="380.8">MACHINING</text>
<text x="511.3" y="380.9">MATERIAL</text>
<text x="532.8" y="380.7">NET WEIGHT-Kg</text>
<text x="556.5" y="380.7">TEAM NO.</text>
<text x="569.9" y="381.2">SHEET SIZE</text>
<text x="494.6" y="385.1">#</text>
<text x="517.4" y="385.3">#</text>
<text x="536.4" y="385.3">0.31 kg</text>
<text x="558.4" y="385.1">PL-02</text>
<text x="575" y="386.1">A2</text>
<text x="436.3" y="391">SURFACE FINISH</text>
<text x="437.8" y="395.5">DRN.BY</text>
<text x="451.4" y="395.4">CHKD.BY</text>
<text x="466.6" y="395.5">APPD.BY</text>
<text x="482" y="395.4">REFERENCE DWG.</text>
<text x="515.3" y="391.1">HEAT TREATMENT</text>
<text x="571.4" y="395.6">SCALE</text>
<text x="520.4" y="396.2">DRG./PART CODE</text>
<text x="559.2" y="396.1">REV.</text>
<text x="572.2" y="399.5">1 : 1</text>
<text x="485.5" y="404.3">PART CLASS.</text>
<text x="493.2" y="407.9">B</text>
<text x="571.4" y="404.7">SHEET</text>
<text x="571.2" y="408.4">1 OF 1</text>
</g>
<text font-size="3" x="579.5" y="230.1">°</text>
<g font-size="2.8">
<text x="560.4" y="357.7">Gen Tol.: IS 2102</text>
<text x="399.1" y="376.6">1.ALL DIMENSIONS ARE</text>
<text x="399" y="382.7">2.DO NOT SCALE</text>
<text x="399" y="388.7">3.IF IN DOUBT ,</text>
<text x="399" y="395.4">LOCATION :</text>
<text x="420.2" y="395.6">PUNE</text>
<text x="404.2" y="402">ALL RIGHTS OF REPRODUCTION &amp;</text>
<text x="436.5" y="401.2">03006810</text>
<text x="450.8" y="400.9">03004785</text>
<text x="466.3" y="401">03002882</text>
<text x="404.7" y="405.4">DISTRIBUTION ARE RESERVED</text>
</g>
<g font-size="2.7">
<text x="399.9" y="379.7">IN mm</text>
<text x="399.7" y="385.7">DRAWING.</text>
<text x="436.9" y="385.4">16.09 in^2</text>
<text x="399.7" y="391.8">ASK TEAM MEMBER</text>
<text x="400.1" y="402.5">C</text>
<text x="436.4" y="408.3">12/03/2024</text>
<text x="450.6" y="408.4">12/03/2024</text>
<text x="465.7" y="408.5">12/03/2024</text>
</g>
<g font-size="2.5">
<text x="99.7" y="173.7">1</text>
<text x="554.9" y="218.3">DEBURR AND REMOVE SHARP</text>
<text x="555.2" y="221">EDGES UNLESS SHARP EDGE</text>
<text x="556.1" y="227.1">UNSP.RADII</text>
<text x="556.8" y="223.8">REQUIREMENT SPECIFIED</text>
<text x="571.4" y="226.9">UNSP.CHF.</text>
<text x="559.2" y="229.9">0.5 R</text>
<text x="572.3" y="230.1">0.5 X 45</text>
<text x="559.8" y="238">UP TO 10</text>
<text x="576.1" y="238.1">±1.5°</text>
<text x="558.5" y="242.2">10 UP TO 50</text>
<text x="575.5" y="242.3">±0°50'</text>
<text x="557.4" y="250.7">120 UP TO 400</text>
<text x="557.9" y="246.5">50 UP TO 120</text>
<text x="575.5" y="250.7">±0°15'</text>
<text x="575.5" y="246.5">±0°25'</text>
<text x="558.7" y="259.4">0.5 UP TO 3</text>
<text x="559.5" y="263.7">3 UP TO 6</text>
<text x="576.6" y="263.6">±0.2</text>
<text x="576.6" y="259.4">±0.1</text>
<text x="559" y="267.9">6 UP TO 30</text>
<text x="576.6" y="267.9">±0.5</text>
<text x="557.8" y="272.2">30 UP TO 120</text>
<text x="576.6" y="272.2">±0.8</text>
<text x="556.9" y="280.7">315 UP TO 1000</text>
<text x="557.3" y="276.4">120 UP TO 315</text>
<text x="576.6" y="276.4">±1.2</text>
<text x="577.7" y="280.7">±2</text>
<text x="556.4" y="284.9">1000 UP TO 2000</text>
<text x="577.6" y="284.9">±3</text>
<text x="558.9" y="289.2">OVER 2000</text>
<text x="577.7" y="289.3">±4</text>
<text x="560" y="297.9">UP TO 10</text>
<text x="577.1" y="297.9">±1°</text>
<text x="558.5" y="302.1">10 UP TO 50</text>
<text x="575.5" y="302.1">±0°30'</text>
<text x="557.4" y="310.6">120 UP TO 400</text>
<text x="558.2" y="306.3">50 UP TO 120</text>
<text x="575.5" y="310.6">±0°10'</text>
<text x="575.5" y="306.4">±0°20'</text>
<text x="558.8" y="319.2">0.5 UP TO 3</text>
<text x="559.4" y="323.4">3 UP TO 6</text>
<text x="576.6" y="319.2">±0.1</text>
<text x="576.6" y="323.5">±0.1</text>
<text x="558.9" y="327.7">6 UP TO 30</text>
<text x="576.7" y="327.7">±0.2</text>
<text x="557.8" y="332">30 UP TO 120</text>
<text x="576.6" y="332">±0.3</text>
<text x="556.8" y="340.5">315 UP TO 1000</text>
<text x="557.3" y="336.3">120 UP TO 315</text>
<text x="576.6" y="336.3">±0.5</text>
<text x="576.6" y="340.5">±0.8</text>
<text x="556.2" y="344.7">1000 UP TO 2000</text>
<text x="576.6" y="344.7">±1.2</text>
<text x="406.4" y="351.8">1</text>
<text x="558.9" y="349">OVER 2000</text>
<text x="577.6" y="349">±2</text>
<text x="467.2" y="383.8">#</text>
</g>
<g font-size="2.4">
<text x="7.7" y="382.7" transform="rotate(-90 7.7 382.7)">Uploading\2022-23\P23Y5\P23Y5B154208.dft</text>
<text x="7.7" y="409.8" transform="rotate(-90 7.7 409.8)">\\srv01043\ExDM</text>
</g>
<g font-size="2.1">
<text x="558.5" y="232.4">UNSPECIFIED TOL.(FAB)</text>
<text x="559.5" y="234.7">FOR ANGULAR IN mm.</text>
<text x="558.6" y="253.9">UNSPECIFIED TOL.(FAB)</text>
<text x="560.7" y="256.3">FOR LINEAR IN mm.</text>
<text x="558.7" y="292.3">UNSPECIFIED TOL.(M/C)</text>
<text x="559.6" y="294.7">FOR ANGULAR IN mm.</text>
<text x="558.7" y="313.7">UNSPECIFIED TOL.(M/C)</text>
<text x="560.6" y="316.1">FOR LINEAR IN mm.</text>
<text x="540.3" y="351.1">03006810</text>
</g>
<text font-size="1.8" x="523.9" y="350.9">12/03/2024</text>
</svg>
